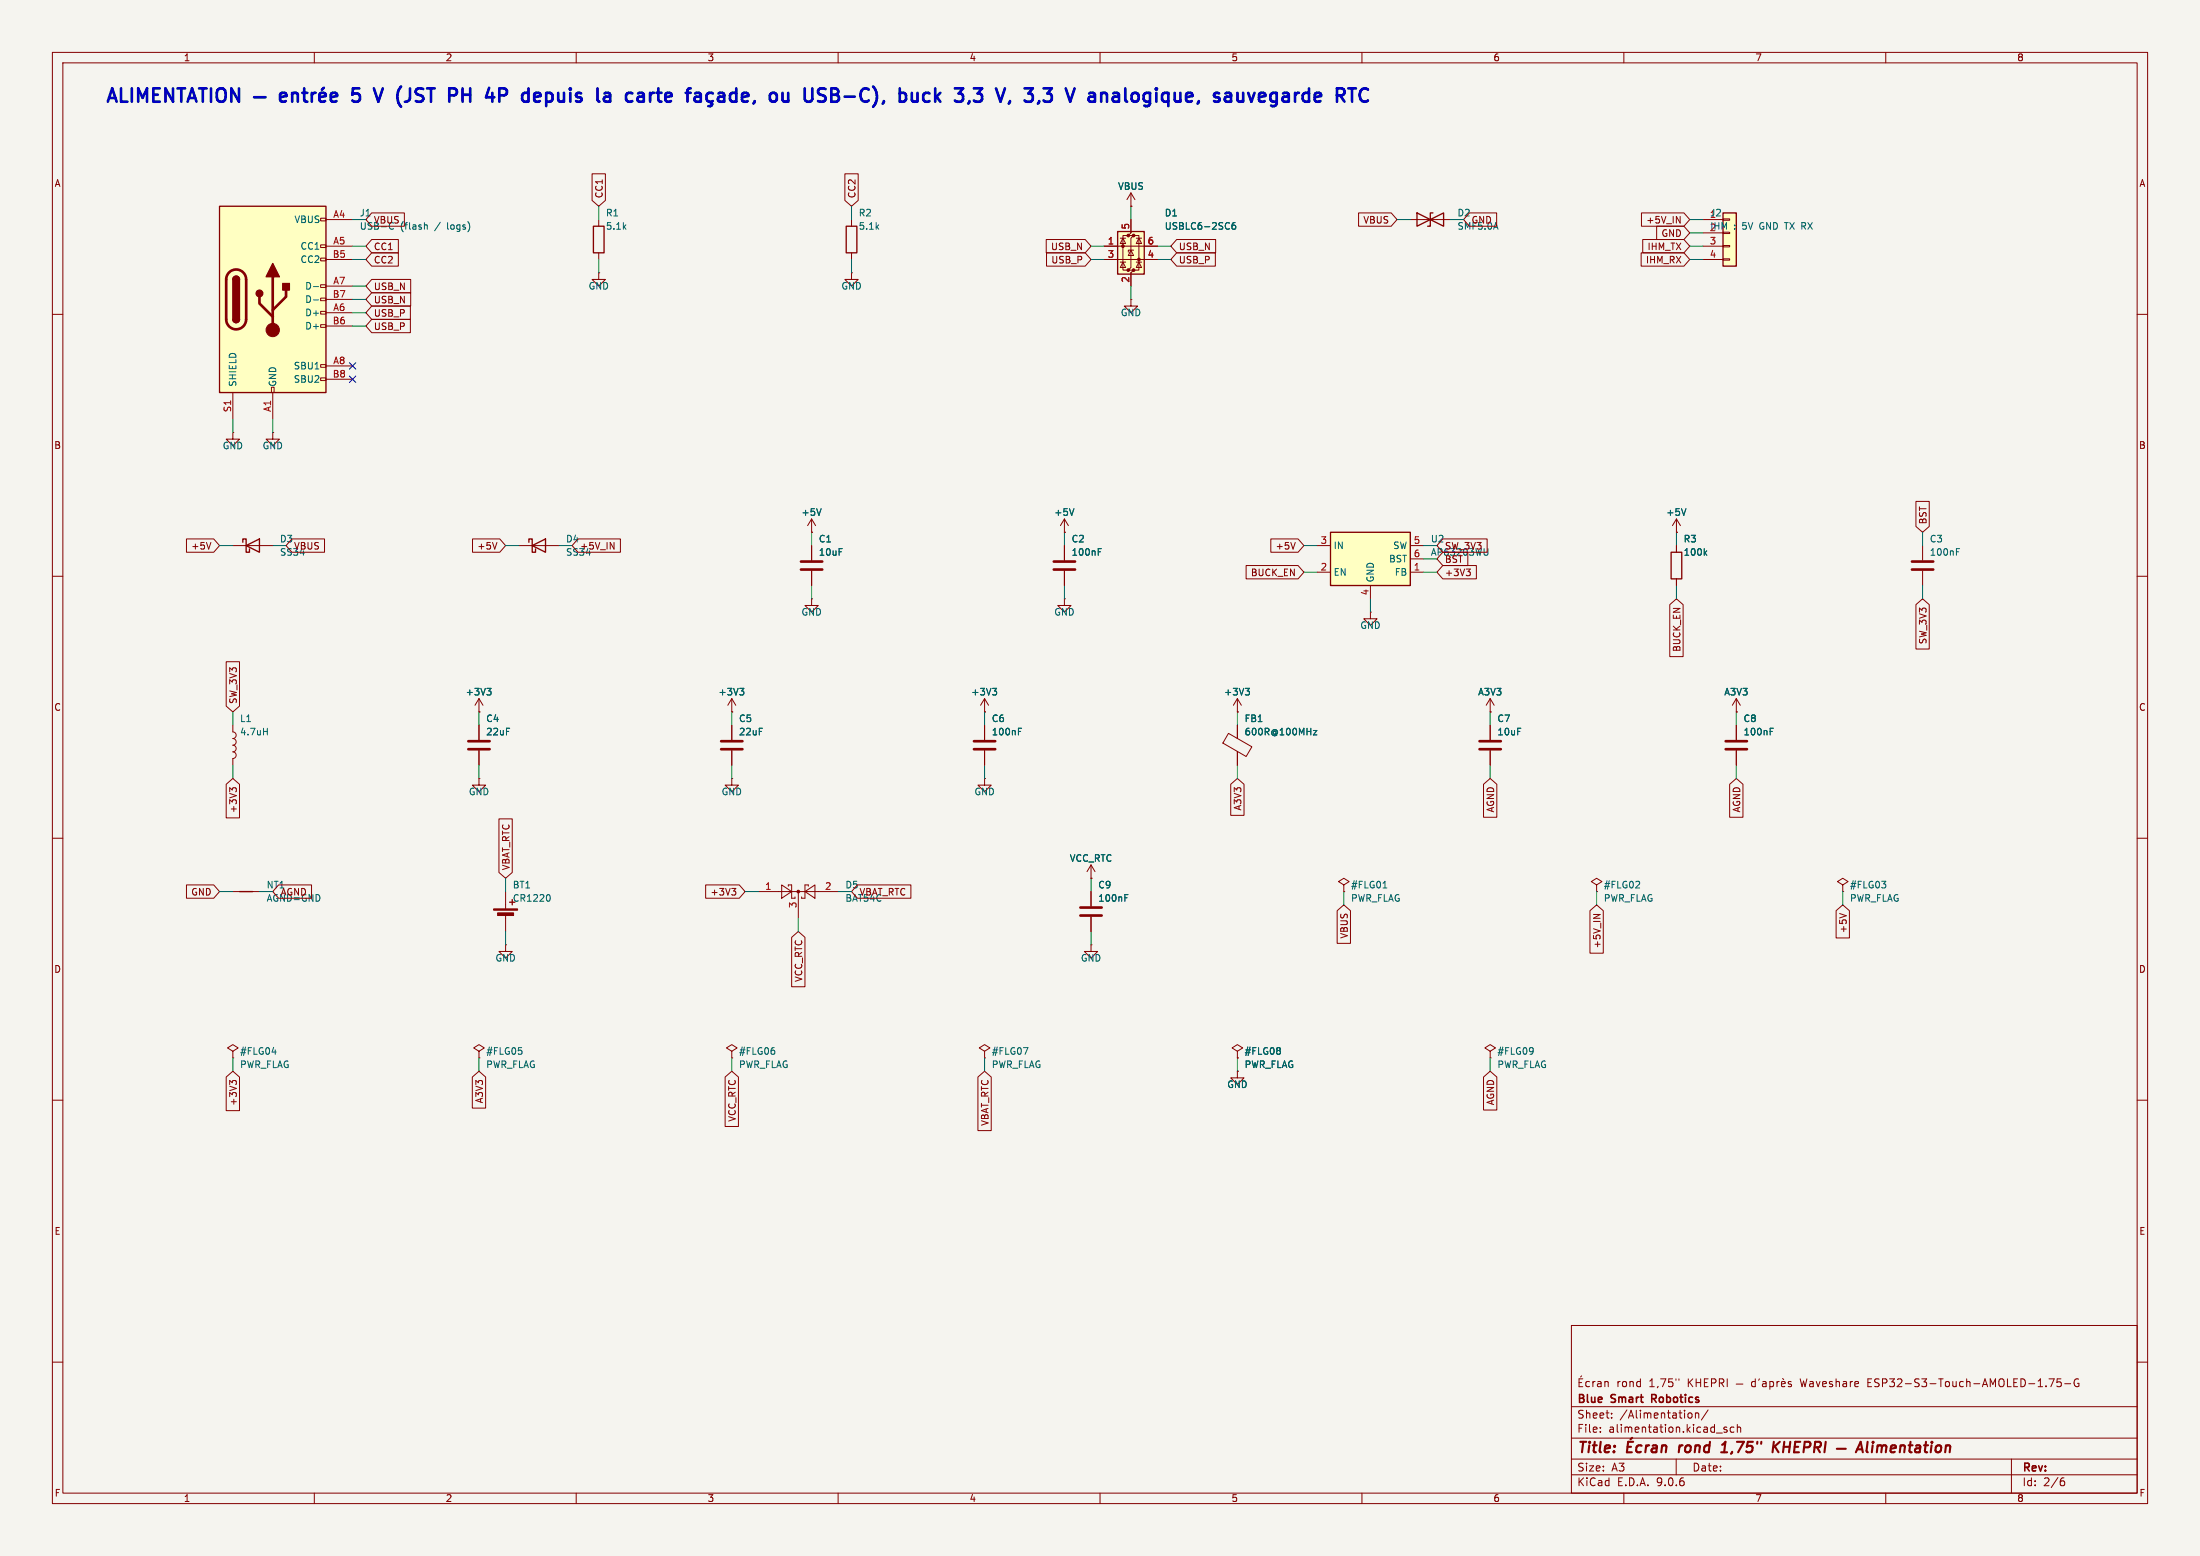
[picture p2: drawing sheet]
<svg xmlns="http://www.w3.org/2000/svg" width="420mm" height="297mm" viewBox="0 0 420 297" stroke-linecap="round" stroke-linejoin="round" font-family="sans-serif">
<path d="M0 0h420v297h-420z" fill="#f5f4ef" stroke="#f5f4ef" stroke-width=".19"/>
<g fill="none" stroke="#840000" stroke-width=".19">
<path d="M10 10h400v277h-400zM12 12h396v273h-396zM60 10v2M110 10v2M160 10v2M210 10v2M260 10v2M310 10v2M360 10v2M10 60h2M408 60h2M44.4 82.6v1.2h1.3l-1.3 1.3-1.2-1.3h1.2"/>
<path d="M44.4 82.6h.1M52.1 82.6v1.2h1.2l-1.2 1.3-1.3-1.3h1.3M52.1 82.6h.1M10 110h2M44.4 104.1h7.7M408 110h2M234.5 140l4.5 2.5-1.1 1.9-4.4-2.6zM236.2 138.4v2.6M10 160h2M236.2 143.5v2.6M408 160h2M208.3 167.6h.1"/>
<path d="M208.3 165.1l-.8 1.3M208.3 165.1l.7 1.3M208.3 165.1v2.5M208.3 170.2v2.8M208.3 175v2.8M10 210h2M408 210h2M300 253h108v32h-108zM10 260h2M300 278.5h108M300 274.5h108M300 268.5h108"/>
<path d="M301.4 263.9h.5M301.9 262.6l-.2 .2M302.2 263.2h-.8v1.5h.8M303.4 263.8l-.4-.1-.3 .3 .2 .6h.5M304.1 263.7v1M304.5 263.7l-.3 .1-.1 .2M305 263.8h.6l.1 .9M305.5 273.2v.2M305.5 272.5v.1M305.7 264l-.5 .1a.29 .29 0 0 0-.3 .3 .29 .29 0 0 0 .3 .3l.5-.1M306.4 263.8l.2-.1 .3 .1 .1 .9M306.4 263.7v1"/>
<path d="M307.7 270.5v.2M307.7 269.8v.1M320 278.5v3M320.5 263.2v.3M322.5 269.7l.4 .1 .1 .2-.1 .5-.4 .2M323.7 269.8l.2-.1 .3 .1 .1 .9M323.7 269.7v1M326.1 269.1l-1.3 1.9M327.7 273.5h1.1M329.7 272.5l-.4-.1-.2 .2 .1 .2 .5 .2v.3h-.6M331 272.5l-.4-.1-.3 .3 .1 .6h.6M331.4 264.2h1.3"/>
<path d="M331.7 272.5l.2-.1 .3 .1 .1 .9M331.7 271.9v1.5M335.1 263.8l-.4-.1-.3 .3 .1 .6h.6M335.1 263.2v1.5M335.9 263.2l-.2 .3M336.5 263.8h.6l.1 .9M337.2 264l-.5 .1a.29 .29 0 0 0-.3 .3 .29 .29 0 0 0 .3 .3l.5-.1M337.9 263.8l.4-.1 .3 .3-.2 .6h-.5M337.9 263.7v1.5M339.2 263.7v1M339.7 263.7l-.3 .1-.2 .2M340.1 264.2l.7-.2-.1-.2-.4-.1-.2 .2 .1 .7h.5"/>
<path d="M340.3 263.1l.2 .2M341.9 263.8l-.3-.1-.2 .2v.2l.5 .2v.3h-.5M356.6 263.9h.5M357.3 263.2h-.7v1.5h.7M384 278.5v6.5M391.2 263.2h1l-.7 1.5M393.4 263.2h-.7v.7l.2-.1h.5l.1 .2-.1 .5-.2 .2-.5-.2M394.2 264.1h1.1M396.8 263.3a.7 .7 0 0 0-.9 .6 .7 .7 0 0 0 .9 .7l.1-.6h-.3M408 260h2M60 285v2M110 285v2"/>
<path d="M160 285v2M210 285v2M260 285v2M300 281.5h108M310 285v2M360 285v2M393.6 282.7h.4l.2 .2-.1 .5-.5 .2M394 282.1l-.4 .1"/>
</g>
<g fill="none" stroke="#840000" stroke-width=".4">
<path d="M310.7 276.2h.7M311.6 274.4l-.3 .3M311.8 275.2h-1l-.2 2h.9M313.4 276a.66 .66 0 0 0-1 .3l-.1 .5 .2 .3h.8M314.3 275.9l-.2 1.3M314.8 275.9l-.4 .1-.2 .3M315.5 276h.8l-.1 1.2M316.3 276.3l-.7 .1a.4 .4 0 0 0-.3 .4 .4 .4 0 0 0 .2 .4l.7-.1M317.3 276.1a.49 .49 0 0 1 .8 .1l-.1 1M317.3 275.9l-.2 1.3M320.6 275.9l-.1 1.3M328.6 277.2h1.1"/>
<path d="M328.8 275.8l.6-.6-.3 2M338.6 275.2l-.2 2M338.8 276.1l.7 1.1M339.8 275.2l-1.3 1.1M354.3 277.2l.9-2 .4 2M354.5 276.6h1M356.5 275.2l-.2 1.7 .3 .3M357.5 275.9l-.2 1.3M357.6 275.2v.2M358.4 276.1a.49 .49 0 0 1 .9 .1M358.5 275.9l-.2 1.3M359.3 276.2a.5 .5 0 0 1 .8-.2l-.1 1.2"/>
<path d="M359.3 276.2l-.2 1M360.9 276.5l1-.2v-.3h-.8l-.2 .9 .2 .3 .6-.1M362.8 276.1a.49 .49 0 0 1 .9 .1l-.2 1M362.8 275.9l-.1 1.3M364.4 275.9h.7M364.7 275.2l-.2 1.7 .1 .2 .4 .1M365.8 276h.7v1.2M366.6 276.3l-.7 .1a.4 .4 0 0 0-.3 .4 .4 .4 0 0 0 .2 .4l.7-.1M367.3 275.9h.8M367.7 275.2l-.2 1.7v.2l.4 .1M368.7 275.9l-.1 1.3M368.8 275.2v.2"/>
<path d="M369.7 276.1a.52 .52 0 0 1 .5-.2 .52 .52 0 0 1 .4 .4l-.1 .5a.55 .55 0 0 1-.5 .4 .55 .55 0 0 1-.5-.4zM371.5 276.1a.49 .49 0 0 1 .8 .1l-.1 1M371.5 275.9l-.2 1.3"/>
</g>
<path d="M315.3 267h.6M315.9 266.2h-.6v1.5" fill="none" stroke="#840000" stroke-width=".3"/>
<path d="M206.2 173.2h4.1M206.2 174.8h4.1" fill="none" stroke="#840000" stroke-width=".51"/>
<path d="M250.7 139.4h.7l-.7 .9h.7M214.7 171.4h.5M214.7 170.8h.6" fill="none" stroke="#006464" stroke-width=".19"/>
<path d="M46.4 103.5v-.6h.6v2.5h.6v-.6M47 104.1l2.5-1.2v2.5z" fill="none" stroke="#840000" stroke-width=".25"/>
<path d="M254 101.6h15.2v10.2h-15.2z" fill="#ffffc2"/>
<path d="M254 101.6h15.2v10.2h-15.2z" fill="none" stroke="#840000" stroke-width=".25"/>
<g fill="none" stroke="#840000" stroke-width=".19">
<path d="M251.5 104.1h2.5M251.5 109.2h2.5M261.6 111.8v2.5M269.2 104.1h2.6M269.2 109.2h2.6M269.2 106.7h2.6M188 138.4v2.8M236.2 135.9h.1M236.2 133.4l-.7 1.2M236.2 133.4l.8 1.2M236.2 133.4v2.5M188 143.3v2.8"/>
<path d="M351.8 168.9l1-.6-1-.7-1 .7 1 .6v1.3M351.8 170.2h.1"/>
</g>
<path d="M284 104.7v1l-.1 .2-.3 .1M194.4 139.6h.4M194.4 139h.6M237.7 131.4h.8l-.4 .5M238.3 131.9l.2 .2v.3l-.2 .3" fill="none" stroke="#006464" stroke-width=".19"/>
<path d="M185.9 141.5h4.1M185.9 143h4.1" fill="none" stroke="#840000" stroke-width=".51"/>
<path d="M328.9 40.6h2.6v10.2h-2.6z" fill="#ffffc2"/>
<path d="M328.9 40.6h2.6v10.2h-2.6zM101 103.5v-.6h.6v2.5h.6v-.6M101.6 104.1l2.5-1.2v2.5zM319 105.4h2.1v5.1h-2.1zM45.7 170.2h2.6" fill="none" stroke="#840000" stroke-width=".25"/>
<g fill="none" stroke="#840000" stroke-width=".19">
<path d="M114.3 52.1v1.2h1.3l-1.3 1.3-1.3-1.3h1.3M114.3 52.1h.1M325.1 41.9h3.8M325.1 44.5h3.8M325.1 47h3.8M325.1 49.5h3.8M328.9 41.8h1.3v.2h-1.3zM328.9 44.3h1.3v.3h-1.3zM328.9 46.9h1.3v.2h-1.3zM328.9 49.4h1.3v.3h-1.3zM99.1 104.1h7.6M203.2 114.3v1.3h1.3l-1.3 1.2-1.3-1.2h1.3"/>
<path d="M203.2 114.3h.1M203.2 104.1v2.8M203.2 109v2.8M320 104.1v1.3M320 110.5v1.3M44.4 138.4v1.3a.64 .64 0 0 1 .7 .6 .64 .64 0 0 1-.7 .7 .64 .64 0 0 1 .7 .6 .64 .64 0 0 1-.7 .6 .64 .64 0 0 1 .7 .7 .64 .64 0 0 1-.7 .6 .64 .64 0 0 1 .7 .6 .64 .64 0 0 1-.7 .7v1.3M188 135.9h.1M188 133.4l-.8 1.2M188 133.4l.7 1.2M188 133.4v2.5M284.5 135.9h.1M284.5 133.4l-.8 1.2"/>
<path d="M284.5 133.4l.7 1.2M284.5 133.4v2.5M188 148.6v1.3h1.2l-1.2 1.2-1.3-1.2h1.3M188 148.6h.1M44.4 170.2h5.1M144.8 170.2h15.2M149.2 168.9l1.9 1.3-1.9 1.3zM150.5 169.2v-.3h.6v2.6h.7v-.3M152.4 170.2v5.1M153.7 170.2l1.9-1.3v2.6zM154.3 169.2v-.3h-.6v2.6h-.7v-.3M44.4 200.7l1.1-.7-1.1-.6-1 .6 1 .7v1.2"/>
<path d="M44.4 201.9h.1"/>
</g>
<path d="M209.7 105.3h.4M209.7 104.7h.6M325.5 105.5l.3 .5M325.8 105.1l-.4 .5M50.3 139.6h.7M51 139v1.3M189.5 131.4h.8l-.5 .5M190 131.9l.3 .2v.3l-.3 .3M51.9 200.8h.8" fill="none" stroke="#006464" stroke-width=".19"/>
<circle cx="152.4" cy="170.2" r=".25" fill="#840000" stroke="#840000" stroke-width=".19"/>
<path d="M201.2 107.2h4M201.2 108.7h4" fill="none" stroke="#840000" stroke-width=".51"/>
<path d="M41.9 39.4h20.3v35.5h-20.3z" fill="#ffffc2"/>
<g fill="none" stroke="#840000" stroke-width=".19">
<path d="M215.9 39.4h.1M215.9 36.8l-.8 1.3M215.9 36.8l.8 1.3M215.9 36.8v2.6M61.2 41.7h1v.5h-1zM61.2 46.7h1v.5h-1zM61.2 49.3h1v.5h-1zM61.2 54.4h1v.5h-1zM61.2 56.9h1v.5h-1zM61.2 59.4h1v.5h-1zM62.2 41.9h5.1M62.2 47h5.1"/>
<path d="M62.2 49.5h5.1M62.2 54.6h5.1M62.2 57.2h5.1M62.2 59.7h5.1M114.3 41.9v1.3M114.3 48.3v1.2M162.6 52.1v1.2h1.2l-1.2 1.3-1.3-1.3h1.3M162.6 52.1h.1M162.6 41.9v1.3M162.6 48.3v1.2M215.9 57.2v1.2h1.3l-1.3 1.3-1.3-1.3h1.3M215.9 57.2h.1"/>
<path d="M269.2 41.9h7.7M44.4 74.9v5.1M51.8 73.9h.5v1h-.5zM52.1 74.9v5.1M61.2 62h1v.5h-1zM61.2 69.6h1v.5h-1zM61.2 72.1h1v.5h-1zM62.2 62.2h5.1M62.2 69.9h5.1M62.2 72.4h5.1M154.9 99.1l-.7 1.2M154.9 99.1l.8 1.2"/>
<path d="M154.9 99.1v2.5M203.2 99.1l-.8 1.2M203.2 99.1l.8 1.2M203.2 99.1v2.5M320 99.1l-.7 1.2M320 99.1l.8 1.2M320 99.1v2.5M154.9 101.6h.1M154.9 114.3v1.3h1.3l-1.3 1.2-1.2-1.2h1.2M154.9 114.3h.1M154.9 104.1v2.8M154.9 109v2.8"/>
<path d="M203.2 101.6h.1M261.6 116.8v1.3h1.3l-1.3 1.3-1.3-1.3h1.3M261.6 116.8h.1M320 101.6h.1M367 104.1v2.8M367 109v2.8M91.4 135.9h.1M91.4 133.4l-.7 1.2M91.4 133.4l.8 1.2M91.4 133.4v2.5M91.4 138.4v2.8M139.7 135.9h.1"/>
<path d="M139.7 133.4l-.8 1.2M139.7 133.4l.8 1.2M139.7 133.4v2.5M139.7 138.4v2.8M284.5 138.4v2.8M331.5 135.9h.1M331.5 133.4l-.8 1.2M331.5 133.4l.7 1.2M331.5 133.4v2.5M91.4 148.6v1.3h1.3l-1.3 1.2-1.2-1.2h1.2M91.4 148.6h.1M91.4 143.3v2.8"/>
<path d="M139.7 148.6v1.3h1.3l-1.3 1.2-1.3-1.2h1.3M139.7 148.6h.1M139.7 143.3v2.8M284.5 143.3v2.8M96.5 170.2v3.3M96.5 174.5v3.3M256.5 168.9l1.1-.6-1.1-.7-1 .7 1 .6v1.3M256.5 170.2h.1M96.5 180.3v1.3h1.3l-1.3 1.3-1.3-1.3h1.3M96.5 180.3h.1M91.4 200.7l1.1-.7-1.1-.6-1 .6 1 .7v1.2M91.4 201.9h.1"/>
<path d="M139.7 200.7l1-.7-1-.6-1 .6 1 .7v1.2M139.7 201.9h.1M188 200.7l1-.7-1-.6-1.1 .6 1.1 .7v1.2M188 201.9h.1M236.2 204.5v1.2h1.3l-1.3 1.3-1.3-1.3h1.3M236.2 204.5h.1M236.2 200.7l1-.7-1-.6-1 .6 1 .7v1.2M236.2 201.9h.1M284.5 200.7l1-.7-1-.6-1 .6 1 .7v1.2M284.5 201.9h.1"/>
</g>
<path d="M41.9 39.4h20.3v35.5h-20.3zM44.4 53.3a.64 .64 0 0 1 .7-.6 .64 .64 0 0 1 .6 .6M113.3 43.2h2v5.1h-2zM161.5 43.2h2.1v5.1h-2.1zM270.5 40.6v2.6l5.1-2.6v2.6zM273.6 40.6h-.6v2.6h-.5M44.4 61a.64 .64 0 0 0 .7 .6 .64 .64 0 0 0 .6-.6" fill="none" stroke="#840000" stroke-width=".25"/>
<g fill="none" stroke="#840000" stroke-width=".51">
<path d="M43.7 52a1.9 1.9 0 0 1 2.1-.4 1.9 1.9 0 0 1 1.2 1.7v7.7a1.91 1.91 0 0 1-1.9 1.9 1.91 1.91 0 0 1-1.9-1.9v-7.8l.2-.6zM49.5 56.6v1.3l2.6 2.6M52.1 52.8v10.2M54.6 55.4v1.2l-2.5 2.6M152.9 107.2h4.1M152.9 108.7h4.1M365 107.2h4.1M365 108.7h4.1M89.4 141.5h4.1M89.4 143h4.1M137.7 141.5h4M137.7 143h4"/>
<path d="M282.4 141.5h4.1M282.4 143h4.1"/>
</g>
<g fill="#840000" stroke="#840000" stroke-width=".25">
<path d="M44.4 53.3h1.3v7.7h-1.3z"/>
<path d="M44.6 52.9a.64 .64 0 0 1 .7-.1 .64 .64 0 0 1 .4 .5h-1.3z"/>
<path d="M44.4 61h1.3a.64 .64 0 0 1-.6 .6 .64 .64 0 0 1-.7-.6z"/>
<path d="M52.1 50.3l1.2 2.5h-2.5z"/>
<path d="M54 54.1h1.2v1.3h-1.2z"/>
<circle cx="49.5" cy="56" r=".63"/>
</g>
<g fill="#840000" stroke="#840000" stroke-width=".19">
<path d="M94.2 173.5h4.6v.2h-4.6z"/>
<path d="M95 174.2h3v.6h-3z"/>
<circle cx="52.1" cy="63" r="1.27"/>
</g>
<g fill="none" stroke="#006464" stroke-width=".19">
<path d="M59.8 54.7h1M59.8 57.2h1M75.1 43.6l-.5 .1M81.2 42.9l.4 .2v.7M156.8 97.1l-.5 1.3M205 97.1l-.4 1.3M321.9 97.1l-.5 1.3M373.5 105.3h.4M373.5 104.7h.6M93 131.4h.7l-.4 .5M93.5 131.9l.2 .2v.3l-.2 .3M141.2 131.4h.8l-.4 .5"/>
<path d="M141.8 131.9l.2 .2v.3l-.2 .3M104.7 170.8a.79 .79 0 0 1 0 1.2M264 169.5h.8M195.4 200h.8l-.5 1.2M99.6 200.6v.5M292.6 200.1v.8M292.7 200.5l-.1 .1"/>
</g>
<path d="M213.4 44.2h5v8.1h-5z" fill="#ffffc2"/>
<g fill="#840000" stroke="#840000" stroke-width=".19">
<circle cx="214.4" cy="47" r=".25"/>
<circle cx="215.4" cy="45" r=".25"/>
<circle cx="215.4" cy="51.6" r=".25"/>
<circle cx="216.4" cy="45" r=".25"/>
<circle cx="216.4" cy="51.6" r=".25"/>
<circle cx="217.4" cy="49.5" r=".25"/>
</g>
<g fill="none" stroke="#840000" stroke-width=".19">
<path d="M113 33.2h2.6v5.1l-1.3 1.1-1.3-1.1zM161.3 33.2h2.5v5.1l-1.2 1.1-1.3-1.1zM215.9 39.4h.1M71 40.6h6.2v2.6h-6.2l-1.2-1.3zM71 48.3h5v2.5h-5l-1.2-1.3zM71 53.3h7.4v2.6h-7.4l-1.2-1.3zM71 55.9h7.4v2.5h-7.4l-1.2-1.2zM71 45.7h5v2.6h-5l-1.2-1.3zM71 58.4h7.3v2.6h-7.3l-1.2-1.3zM199.7 45.7h7.5l1.1 1.3-1.1 1.3h-7.5zM199.8 48.3h7.4l1.1 1.2-1.1 1.3h-7.4zM210.8 47h10.2"/>
<path d="M210.8 49.5h10.2M213.9 50h1M213.9 45.5h1M214.4 45.5l.5 1h-1zM214.4 50l.5 1.1h-1zM215.4 45h-1v6.6h1M215.9 41.9v2.6l-.5 .5h1l-.5 .5v5.6l-.5 .5h1l-.5 .5v2.5M215.9 47.8l.5 1h-1zM216.4 47.8h-1v.3M216.4 45h1v6.6h-1M216.9 50h1M216.9 45.5h1"/>
<path d="M217.4 45.5l.5 1h-1zM217.4 50l.5 1.1h-1zM224.6 45.7h7.5v2.6h-7.5l-1.1-1.3zM224.6 48.3h7.4v2.5h-7.4l-1.1-1.3zM259.4 40.6h6.2l1.1 1.3-1.1 1.3h-6.2zM280.5 40.6h5.2v2.6h-5.2l-1.1-1.3zM313.3 48.3h8.2l1.1 1.2-1.1 1.3h-8.2zM313.4 40.6h8.1l1.1 1.3-1.1 1.3h-8.1zM313.6 45.7h7.9l1.1 1.3-1.1 1.3h-7.9zM316.3 43.2h5.2l1.1 1.3-1.1 1.2h-5.2zM320 41.3l.7 1.3v-1.3M71 61h7.3v2.5h-7.3l-1.2-1.3z"/>
<path d="M365.8 95.7h2.5v4.8l-1.3 1.1-1.2-1.1zM35.6 102.9h5.2l1.1 1.2-1.1 1.3h-5.2zM40.3 103.5l-.5 1.3M55.7 102.9h6.3v2.5h-6.3l-1.1-1.3zM90.2 102.9h5.2l1.1 1.2-1.1 1.3h-5.2zM94.9 103.5l-.5 1.3M110.3 102.9h8.1v2.5h-8.1l-1.1-1.3zM116.5 103.5l.7 1.3v-1.3M154.9 101.6h.1M154.9 104.1v2.8M154.9 109v2.8M203.2 101.6h.1"/>
<path d="M203.2 104.1v2.8M203.2 109v2.8M237.9 107.9h9.9l1.1 1.3-1.1 1.3h-9.9zM242.6 102.9h5.2l1.1 1.2-1.1 1.3h-5.2zM247.3 103.5l-.5 1.3M275.4 107.9h6.4v2.6h-6.4l-1.1-1.3zM275.4 102.9h8.5v2.5h-8.5l-1.1-1.3zM275.4 105.4h4.8v2.6h-4.8l-1.1-1.3zM279.9 108.6h.8l-.4 .5M280.4 109.1l.3 .2v.3l-.3 .3M318.8 115.4l1.2-1.1 1.3 1.1v9.9h-2.5zM320 101.6h.1"/>
<path d="M320 104.1v1.3M320 110.5v1.3M365.8 115.4l1.2-1.1 1.3 1.1v8.5h-2.5zM43.2 126.3h2.5v8.5l-1.3 1.1-1.2-1.1zM91.4 135.9h.1M91.4 138.4v2.8M139.7 135.9h.1M139.7 138.4v2.8M188 135.9h.1M188 138.4v2.8M236.2 135.9h.1M236.2 138.4v2.6"/>
<path d="M284.5 135.9h.1M284.5 138.4v2.8M331.5 135.9h.1M331.5 138.4v2.8M43.2 149.7l1.2-1.1 1.3 1.1v6.4h-2.5zM44.3 150.8l-.4-.4v.7M44.3 150.6l.3-.2h.3l.2 .2M91.4 143.3v2.8M95.2 156.3h2.6v10.2l-1.3 1.1-1.3-1.1zM139.7 143.3v2.8M188 143.3v2.8M234.9 149.7l1.3-1.1 1.3 1.1v5.9h-2.6z"/>
<path d="M236.2 143.5v2.6M283.2 149.7l1.3-1.1 1.3 1.1v6.3h-2.6zM284.5 143.3v2.8M330.2 149.7l1.3-1.1 1.2 1.1v6.3h-2.5zM331.5 143.3v2.8M35.6 168.9h5.2l1.1 1.3-1.1 1.3h-5.2zM53.2 168.9h6.3v2.6h-6.3l-1.1-1.3zM134.7 168.9h6.4l1.1 1.3-1.1 1.3h-6.4zM139.7 169.6h.8l-.5 .5M140.2 170.1l.3 .2v.3l-.3 .3M151.1 178.9l1.3-1.1 1.3 1.1v9.4h-2.6zM163.7 168.9h10.2v2.6h-10.2l-1.1-1.3z"/>
<path d="M208.3 167.6h.1M208.3 170.2v2.8M208.3 175v2.8M255.3 173.8l1.2-1.1 1.3 1.1v6.3h-2.5zM303.5 173.8l1.3-1.1 1.3 1.1v8.1h-2.6zM304.2 174.6h1.3l-1.3 .7M304.8 168.9l1-.6-1-.7-1 .7 1 .6v1.3M304.8 170.2h.1M350.5 173.8l1.3-1.1 1.3 1.1v5.2h-2.6zM351.2 174.4l1.3 .4M208.3 180.3v1.3h1.2l-1.2 1.3-1.3-1.3h1.3M208.3 180.3h.1"/>
<path d="M43.2 205.6l1.2-1.1 1.3 1.1v6.4h-2.5zM44.3 206.7l-.4-.5v.8M44.3 206.5l.3-.3h.3l.2 .3M90.2 205.6l1.2-1.1 1.3 1.1v5.9h-2.5zM138.4 205.6l1.3-1.1 1.3 1.1v9.4h-2.6zM186.7 205.6l1.3-1.1 1.2 1.1v10.2h-2.5zM236.2 204.5h.1M236.2 201.9h.1M283.2 205.6l1.3-1.1 1.3 1.1v6.3h-2.6z"/>
</g>
<path d="M213.4 44.2h5v8.1h-5z" fill="none" stroke="#840000" stroke-width=".25"/>
<g fill="none" stroke="#006464" stroke-width=".19">
<path d="M235.8 42.5l-.4 .1a.86 .86 0 0 0 0 1.2l.4-.2 .1-.4-.2-.2h-.4l-.1 .2M156.8 97.1l-.5 1.3M205 97.1l-.4 1.3M321.9 97.1l-.5 1.3M209.7 105.3h.4M209.7 104.7h.6M325.5 105.5l.3 .5M325.8 105.1l-.4 .5M93 131.4h.7l-.4 .5M93.5 131.9l.2 .2v.3l-.2 .3M141.2 131.4h.8l-.4 .5M141.8 131.9l.2 .2v.3l-.2 .3"/>
<path d="M189.5 131.4h.8l-.5 .5M190 131.9l.3 .2v.3l-.3 .3M194.4 139.6h.4M194.4 139h.6M237.7 131.4h.8l-.4 .5M238.3 131.9l.2 .2v.3l-.2 .3M250.7 139.4h.7l-.7 .9h.7M337.9 139.6h.5M337.9 139h.6M214.7 171.4h.5M214.7 170.8h.6M312.2 169.5h.8"/>
<path d="M313 168.3v.5"/>
</g>
<path d="M329.4 141.5h4.1M329.4 143h4.1" fill="none" stroke="#840000" stroke-width=".51"/>
<g fill="none" stroke="#009600" stroke-width=".19">
<path d="M114.3 39.4v2.5M162.6 39.4v2.5M215.9 39.4v2.5M67.3 47h2.5M67.3 41.9h2.5M67.3 49.5h2.5M67.3 59.7h2.5M67.3 54.6h2.5M67.3 57.2h2.5M114.3 49.5v2.6M162.6 49.5v2.6M208.3 47h2.5"/>
<path d="M208.3 49.5h2.5M215.9 54.6v2.6M221 47h2.5M221 49.5h2.5M266.7 41.9h2.5M276.9 41.9h2.5M322.6 47h2.5M322.6 41.9h2.5M322.6 49.5h2.5M322.6 44.5h2.5M67.3 62.2h2.5M44.4 80v2.6"/>
<path d="M52.1 80v2.6M41.9 104.1h2.5M52.1 104.1h2.5M96.5 104.1h2.6M106.7 104.1h2.5M154.9 101.6v2.5M154.9 111.8v2.5M203.2 101.6v2.5M203.2 111.8v2.5M248.9 104.1h2.6M248.9 109.2h2.6M261.6 114.3v2.5"/>
<path d="M271.8 104.1h2.5M271.8 106.7h2.5M271.8 109.2h2.5M320 101.6v2.5M320 111.8v2.5M367 101.6v2.5M367 111.8v2.5M44.4 135.9v2.5M91.4 135.9v2.5M139.7 135.9v2.5M188 135.9v2.5M236.2 135.9v2.5"/>
<path d="M284.5 135.9v2.5M331.5 135.9v2.5M44.4 146.1v2.5M91.4 146.1v2.5M139.7 146.1v2.5M188 146.1v2.5M236.2 146.1v2.5M284.5 146.1v2.5M331.5 146.1v2.5M41.9 170.2h2.5M49.5 170.2h2.6M96.5 167.6v2.6"/>
<path d="M96.5 177.8v2.5M142.2 170.2h2.6M152.4 175.3v2.5M160 170.2h2.6M208.3 167.6v2.6M208.3 177.8v2.5M256.5 170.2v2.5M304.8 170.2v2.5M351.8 170.2v2.5M44.4 201.9v2.6M91.4 201.9v2.6M139.7 201.9v2.6"/>
<path d="M188 201.9v2.6M236.2 201.9v2.6M284.5 201.9v2.6"/>
</g>
<path d="M66.7 71.8l1.2 1.2M66.7 69.2l1.2 1.3M67.9 71.8l-1.2 1.2M67.9 69.2l-1.2 1.3" fill="none" stroke="#000084" stroke-width=".19"/>
<g fill="none" stroke="#0000c2" stroke-width=".51">
<path d="M20.6 19.4l.8-2.5 .9 2.5M20.8 18.7h1.2M23.1 16.9v2.5h1.2M25.2 16.9v2.5M26.4 19.4v-2.5l.8 1.8 .9-1.8v2.5M29.3 18.1h.8M30.5 16.9h-1.2v2.5h1.2M33 16.9v2.5l-1.4-2.5v2.5M33.9 16.9h1.4M34.6 16.9v2.5M35.8 19.4l.9-2.5 .8 2.5M36.1 18.7h1.2"/>
<path d="M38 16.9h1.4M38.7 16.9v2.5M40.3 16.9v2.5M41.7 17a.84 .84 0 0 1 .9-.1 .84 .84 0 0 1 .5 .8v.9a.85 .85 0 0 1-.9 .8 .85 .85 0 0 1-.8-.8v-.9l.1-.5zM45.6 16.9v2.5l-1.4-2.5v2.5M48.5 18.6h2.2M53.5 18.6l1.2-.3-.1-.5-.8-.1-.3 .4v.9l.1 .3 .2 .1 .8-.1M55.8 18a.63 .63 0 0 1 1.1 .1v1.3M55.8 17.7v1.7M57.7 17.7h1M58.1 16.9v2.1l.1 .3 .5 .1M59.5 17.7v1.7"/>
<path d="M60.2 17.7a.65 .65 0 0 0-.7 .5M61 18.6l1.2-.3-.1-.5-.8-.1-.3 .4v.9l.1 .3 .2 .1 .8-.1M61.8 16.8l-.3 .3M63.2 18.6l1.2-.3-.2-.5-.7-.1-.3 .4v.9l.1 .3 .2 .1 .7-.1M67.3 19.2l.3 .2 .9-.1M68.6 16.9h-1.2l-.1 1.2 .3-.3 .9 .2M73.1 16.9l-.9 2.5M76.6 16.5a2.91 2.91 0 0 0 0 3.9M78.3 16.9v1.8a.82 .82 0 0 1-1 .7M88.3 18.1h1.5M89.8 16.9v2.5M104.3 17.8l.7-.1 .5 .5v.7l-.3 .4-.2 .1-.7-.1"/>
<path d="M120.7 17.8l-.7-.1-.5 .5v.7l.3 .4 .2 .1 .7-.1M127.9 17.7h-.5l-.4 .4v.9l.1 .3 .8 .1M128.2 18.3l-1.2 .3M140.6 17.8l-.8-.1-.4 .5v.7l.2 .4 .2 .1 .8-.1M140.6 16.9v2.5M141.6 18.6l1.3-.3-.2-.5-.7-.1-.4 .4v.9l.2 .3 .2 .1 .7-.1M144.1 19.3l-.3 .5M147.1 18a.69 .69 0 0 1 .7-.3 .69 .69 0 0 1 .5 .5v.7a.69 .69 0 0 1-.7 .5 .69 .69 0 0 1-.6-.5zM149.4 17.7v1.3l.1 .3a.69 .69 0 0 0 1-.1M150.5 17.7v1.7M153.6 16.9v2l.5 .5 .7-.1 .3-.4v-2M156.2 19.3l.3 .1 .9-.1"/>
<path d="M157.3 16.9h-.7a.62 .62 0 0 0-.4 .6 .62 .62 0 0 0 .4 .6l.8 .2M165.8 17.1a.95 .95 0 0 0-1-.1 .95 .95 0 0 0-.5 1 1.08 1.08 0 0 0 .3 1.1 1.08 1.08 0 0 0 1.1 .2l.1-.1M166.7 16.5a2.91 2.91 0 0 1 0 3.9M168.7 19.3l-.2 .5M171.8 17.8l.7-.1 .5 .5v.7l-.3 .4-.2 .1-.7-.1M171.8 16.9v2.5M174.1 17.7v1.3l.1 .3a.69 .69 0 0 0 1-.1M175.2 17.7v1.7M177.5 17.8l-.8-.1-.5 .5v.7l.3 .4 .2 .1 .8-.1M178.5 16.9v2.5M178.8 18.4l.7 1M179.5 17.7l-1 1"/>
<path d="M182.3 16.9h1.6l-.9 .9a.69 .69 0 0 1 .9 .5v.6l-.3 .4-.9 .1-.4-.2M195.6 16.9h1.6M195.6 19.2l.1 .1M203.5 16.9l.8 2.5 .8-2.5M210.2 17.7v1.7M211.2 17.8a.69 .69 0 0 0-1 .2M219.5 17.8l-.7-.1-.5 .5v.7l.3 .4 .2 .1 .7-.1M219.5 17.7v2.1a.69 .69 0 0 1-1 .3M225.2 19.3l-.6 .1M247.2 17.7v1.7M248 17.7a.65 .65 0 0 0-.8 .5M249.9 17.8l-.7-.1-.5 .5v.7l.2 .4 .3 .1 .7-.1"/>
<path d="M249.9 16.9v2.5"/>
</g>
<g font-size="3.5" fill="#0000c2">
<text x="69.5" y="19.8">5</text>
<text x="80" y="19.8">(JST</text>
<text x="90.9" y="19.8">PH</text>
<text x="99.1" y="19.8">4P</text>
<text x="107" y="19.8">depuis</text>
<text x="122.3" y="19.8">la</text>
<text x="128.9" y="19.8">carte</text>
<text x="158.3" y="19.8">ou</text>
<text x="185.1" y="19.8">buck</text>
<text x="196.8" y="19.8">3,3</text>
<text x="205.8" y="19.8">V,</text>
<text x="212.2" y="19.8">3,3</text>
<text x="221.2" y="19.8">V</text>
<text x="226.3" y="19.8">analogique,</text>
<text x="251.3" y="19.8">sauvegarde</text>
</g>
<g font-size="2.8" fill="#840000">
<text x="301" y="277.9">Title:</text>
<text x="321.4" y="277.9">rond</text>
<text x="330.3" y="277.9">1,75&quot;</text>
<text x="340.9" y="277.9">KHEPRI</text>
</g>
<g font-size="2.1" fill="#840000">
<text x="301" y="268.2">Blue</text>
<text x="307.7" y="268.2">Smart</text>
<text x="308.6" y="265">ro d</text>
<text x="314.9" y="265">1,75&quot;</text>
<text x="316" y="268.2">Robotics</text>
<text x="322.3" y="265">KHEPRI</text>
<text x="344.3" y="265">Waveshare</text>
<text x="357.2" y="265">ESP32-S3-Touch-AMOLED-1.75-G</text>
<text x="301" y="273.7">File:</text>
<text x="301" y="271">Sheet:</text>
<text x="307.1" y="273.7">alimentation.kicad_sch</text>
<text x="309.2" y="271">/Alimentation/</text>
<text x="301" y="281.1">Size:</text>
<text x="307.6" y="281.1">A3</text>
<text x="323" y="281.1">Date:</text>
<text x="386" y="281.3">Rev:</text>
<text x="301" y="283.9">KiCad</text>
<text x="308.7" y="283.9">E.D.A.</text>
<text x="316.3" y="283.9">9.0.6</text>
<text x="386" y="283.9">Id:</text>
<text x="390.1" y="283.9">2/6</text>
</g>
<g font-size="1.8" fill="#840000">
<text x="35" y="11.9">1</text>
<text x="85" y="11.9">2</text>
<text x="135" y="11.9">3</text>
<text x="185" y="11.9">4</text>
<text x="235" y="11.9">5</text>
<text x="285" y="11.9">6</text>
<text x="335" y="11.9">7</text>
<text x="385" y="11.9">8</text>
<text x="10.3" y="35.9">A</text>
<text x="408.3" y="35.9">A</text>
<text x="115.3" y="37.9" transform="rotate(-90 115.3 37.9)">CC1</text>
<text x="163.5" y="37.9" transform="rotate(-90 163.5 37.9)">CC2</text>
<text x="71.3" y="42.9">VBUS</text>
<text x="71.3" y="47.9">CC1</text>
<text x="200.5" y="47.9">USB_N</text>
<text x="224.9" y="47.9">USB_N</text>
<text x="260.2" y="42.9">VBUS</text>
<text x="280.8" y="42.9">GND</text>
<text x="314.2" y="42.9">+5V_IN</text>
<text x="314.4" y="47.9">IHM_TX</text>
<text x="317.1" y="45.4">GND</text>
<text x="71.3" y="50.5">CC2</text>
<text x="200.6" y="50.5">USB_P</text>
<text x="224.9" y="50.5">USB_P</text>
<text x="314.1" y="50.5">IHM_RX</text>
<text x="71.3" y="55.6">USB_N</text>
<text x="71.3" y="58.1">USB_N</text>
<text x="71.3" y="63.2">USB_P</text>
<text x="71.3" y="60.6">USB_P</text>
<text x="10.3" y="85.9">B</text>
<text x="408.2" y="85.9">B</text>
<text x="368" y="100.2" transform="rotate(-90 368 100.2)">BST</text>
<text x="36.4" y="105.1">+5V</text>
<text x="53.3" y="106.3">SS34</text>
<text x="56" y="105.1">VBUS</text>
<text x="91" y="105.1">+5V</text>
<text x="108" y="106.3">SS34</text>
<text x="110.6" y="105.1">+5V_IN</text>
<text x="243.4" y="105.1">+5V</text>
<text x="275.7" y="105.1">SW_3V3</text>
<text x="275.7" y="107.6">BST</text>
<text x="238.7" y="110.2">BUCK_EN</text>
<text x="275.7" y="110.2">+3V3</text>
<text x="321" y="124.5" transform="rotate(-90 321 124.5)">BUCK_EN</text>
<text x="368" y="123.1" transform="rotate(-90 368 123.1)">SW_3V3</text>
<text x="10.3" y="135.9">C</text>
<text x="45.4" y="134.5" transform="rotate(-90 45.4 134.5)">SW_3V3</text>
<text x="408.2" y="135.9">C</text>
<text x="45.4" y="155.3" transform="rotate(-90 45.4 155.3)">+3V3</text>
<text x="237.2" y="154.8" transform="rotate(-90 237.2 154.8)">A3V3</text>
<text x="285.4" y="155.2" transform="rotate(-90 285.4 155.2)">AGND</text>
<text x="332.4" y="155.2" transform="rotate(-90 332.4 155.2)">AGND</text>
<text x="97.5" y="166.2" transform="rotate(-90 97.5 166.2)">VBAT_RTC</text>
<text x="36.4" y="171.1">GND</text>
<text x="53.5" y="171.1">AGND</text>
<text x="135.5" y="171.1">+3V3</text>
<text x="161.3" y="172.3">BAT54C</text>
<text x="164" y="171.1">VBAT_RTC</text>
<text x="257.5" y="179.3" transform="rotate(-90 257.5 179.3)">VBUS</text>
<text x="352.7" y="178.2" transform="rotate(-90 352.7 178.2)">+5V</text>
<text x="10.3" y="185.9">D</text>
<text x="305.8" y="181.1" transform="rotate(-90 305.8 181.1)">+5V_IN</text>
<text x="408.2" y="185.9">D</text>
<text x="153.4" y="187.5" transform="rotate(-90 153.4 187.5)">VCC_RTC</text>
<text x="45.4" y="211.2" transform="rotate(-90 45.4 211.2)">+3V3</text>
<text x="92.4" y="210.7" transform="rotate(-90 92.4 210.7)">A3V3</text>
<text x="140.7" y="214.2" transform="rotate(-90 140.7 214.2)">VCC_RTC</text>
<text x="188.9" y="215" transform="rotate(-90 188.9 215)">VBAT_RTC</text>
<text x="285.4" y="211.1" transform="rotate(-90 285.4 211.1)">AGND</text>
<text x="10.3" y="235.9">E</text>
<text x="408.3" y="235.9">E</text>
<text x="10.3" y="285.9">F</text>
<text x="35" y="286.9">1</text>
<text x="85" y="286.9">2</text>
<text x="135" y="286.9">3</text>
<text x="185" y="286.9">4</text>
<text x="235" y="286.9">5</text>
<text x="285" y="286.9">6</text>
<text x="335" y="286.9">7</text>
<text x="385" y="286.9">8</text>
<text x="408.3" y="285.9">F</text>
</g>
<g font-size="1.8" fill="#a90000">
<text x="63.5" y="41.7">A4</text>
<text x="63.5" y="46.7">A5</text>
<text x="211.4" y="46.7">1</text>
<text x="215.6" y="43.9" transform="rotate(-90 215.6 43.9)">5</text>
<text x="219" y="46.7">6</text>
<text x="326.3" y="46.7">3</text>
<text x="63.4" y="49.3">B5</text>
<text x="211.4" y="49.3">3</text>
<text x="219" y="49.3">4</text>
<text x="326.3" y="49.3">4</text>
<text x="63.4" y="56.9">B7</text>
<text x="63.5" y="54.4">A7</text>
<text x="63.5" y="59.4">A6</text>
<text x="215.6" y="54" transform="rotate(-90 215.6 54)">2</text>
<text x="63.4" y="62">B6</text>
<text x="63.5" y="69.6">A8</text>
<text x="63.4" y="72.1">B8</text>
<text x="44.2" y="78.8" transform="rotate(-90 44.2 78.8)">S1</text>
<text x="51.8" y="78.7" transform="rotate(-90 51.8 78.7)">A1</text>
<text x="252" y="103.9">3</text>
<text x="269.8" y="103.9">5</text>
<text x="269.8" y="106.4">6</text>
<text x="252" y="109">2</text>
<text x="261.4" y="113.7" transform="rotate(-90 261.4 113.7)">4</text>
<text x="269.8" y="109">1</text>
<text x="146" y="169.9">1</text>
<text x="152.1" y="173.4" transform="rotate(-90 152.1 173.4)">3</text>
<text x="157.4" y="169.9">2</text>
</g>
<g font-size="1.8" fill="#006464">
<text x="68.6" y="41.5">J1</text>
<text x="115.6" y="41.5">R1</text>
<text x="163.8" y="41.5">R2</text>
<text x="213.3" y="36.4">VBUS</text>
<text x="222.3" y="41.5">D1</text>
<text x="278.1" y="41.5">D2</text>
<text x="326.3" y="41.7">1</text>
<text x="326.4" y="41.5">J2</text>
<text x="56.1" y="42.8">VBUS</text>
<text x="57.3" y="47.9">CC1</text>
<text x="68.6" y="44">USB-C</text>
<text x="76.4" y="44">(flash</text>
<text x="83.1" y="44">/</text>
<text x="85.6" y="44">logs)</text>
<text x="115.6" y="44">5.1k</text>
<text x="163.8" y="44">5.1k</text>
<text x="222.3" y="44">USBLC6-2SC6</text>
<text x="278.1" y="44">SMF5.0A</text>
<text x="326.3" y="44.2">2</text>
<text x="326.4" y="44">IHM</text>
<text x="331" y="44">:</text>
<text x="332.7" y="44">5V</text>
<text x="336.2" y="44">GND TX RX</text>
<text x="57.3" y="50.4">CC2</text>
<text x="58.2" y="55.5">D-</text>
<text x="58.2" y="58">D-</text>
<text x="112.3" y="55.5">GND</text>
<text x="160.5" y="55.5">GND</text>
<text x="58.2" y="60.6">D+</text>
<text x="58.2" y="63.1">D+</text>
<text x="213.9" y="60.6">GND</text>
<text x="56" y="70.7">SBU1</text>
<text x="45.3" y="73.9" transform="rotate(-90 45.3 73.9)">SHIELD</text>
<text x="52.9" y="73.9" transform="rotate(-90 52.9 73.9)">GND</text>
<text x="56" y="73.3">SBU2</text>
<text x="42.4" y="86">GND</text>
<text x="50" y="86">GND</text>
<text x="152.9" y="98.7">+5V</text>
<text x="201.2" y="98.7">+5V</text>
<text x="318" y="98.7">+5V</text>
<text x="53.3" y="103.7">D3</text>
<text x="108" y="103.7">D4</text>
<text x="156.2" y="103.7">C1</text>
<text x="156.2" y="106.3">10uF</text>
<text x="204.5" y="103.7">C2</text>
<text x="204.5" y="106.3">100nF</text>
<text x="254.5" y="105">IN</text>
<text x="265.1" y="107.5">BST</text>
<text x="265.9" y="105">SW</text>
<text x="273.1" y="103.7">U2</text>
<text x="273.1" y="106.3">AP63203WU</text>
<text x="321.3" y="103.7">R3</text>
<text x="321.3" y="106.3">100k</text>
<text x="368.3" y="103.7">C3</text>
<text x="368.3" y="106.3">100nF</text>
<text x="254.5" y="110.1">EN</text>
<text x="262.5" y="111.3" transform="rotate(-90 262.5 111.3)">GND</text>
<text x="266.2" y="110.1">FB</text>
<text x="152.9" y="117.7">GND</text>
<text x="201.2" y="117.7">GND</text>
<text x="259.6" y="120.2">GND</text>
<text x="88.8" y="132.9">+3V3</text>
<text x="137.1" y="132.9">+3V3</text>
<text x="185.3" y="132.9">+3V3</text>
<text x="233.6" y="132.9">+3V3</text>
<text x="282.1" y="132.9">A3V3</text>
<text x="329.1" y="132.9">A3V3</text>
<text x="45.7" y="140.6">4.7uH</text>
<text x="45.7" y="138">L1</text>
<text x="92.7" y="138">C4</text>
<text x="92.7" y="140.6">22uF</text>
<text x="141" y="138">C5</text>
<text x="141" y="140.6">22uF</text>
<text x="189.2" y="138">C6</text>
<text x="189.2" y="140.6">100nF</text>
<text x="237.5" y="138">FB1</text>
<text x="237.5" y="140.6">600R@100MHz</text>
<text x="285.8" y="138">C7</text>
<text x="285.8" y="140.6">10uF</text>
<text x="332.7" y="138">C8</text>
<text x="332.7" y="140.6">100nF</text>
<text x="89.4" y="152">GND</text>
<text x="137.7" y="152">GND</text>
<text x="185.9" y="152">GND</text>
<text x="204.1" y="164.7">VCC_RTC</text>
<text x="50.8" y="169.8">NT1</text>
<text x="50.8" y="172.3">AGND=GND</text>
<text x="97.8" y="169.8">BT1</text>
<text x="97.8" y="172.3">CR1220</text>
<text x="161.3" y="169.8">D5</text>
<text x="209.6" y="169.8">C9</text>
<text x="209.6" y="172.3">100nF</text>
<text x="257.8" y="169.8">#FLG01</text>
<text x="257.8" y="172.3">PWR_FLAG</text>
<text x="306.1" y="169.8">#FLG02</text>
<text x="306.1" y="172.3">PWR_FLAG</text>
<text x="353.1" y="169.8">#FLG03</text>
<text x="353.1" y="172.3">PWR_FLAG</text>
<text x="94.5" y="183.7">GND</text>
<text x="206.2" y="183.7">GND</text>
<text x="45.7" y="201.5">#FLG04</text>
<text x="92.7" y="201.5">#FLG05</text>
<text x="141" y="201.5">#FLG06</text>
<text x="189.2" y="201.5">#FLG07</text>
<text x="237.5" y="201.5">#FLG08</text>
<text x="285.8" y="201.5">#FLG09</text>
<text x="45.7" y="204.1">PWR_FLAG</text>
<text x="92.7" y="204.1">PWR_FLAG</text>
<text x="141" y="204.1">PWR_FLAG</text>
<text x="189.2" y="204.1">PWR_FLAG</text>
<text x="234.2" y="207.9">GND</text>
<text x="237.5" y="204.1">PWR_FLAG</text>
<text x="285.8" y="204.1">PWR_FLAG</text>
</g>
</svg>
